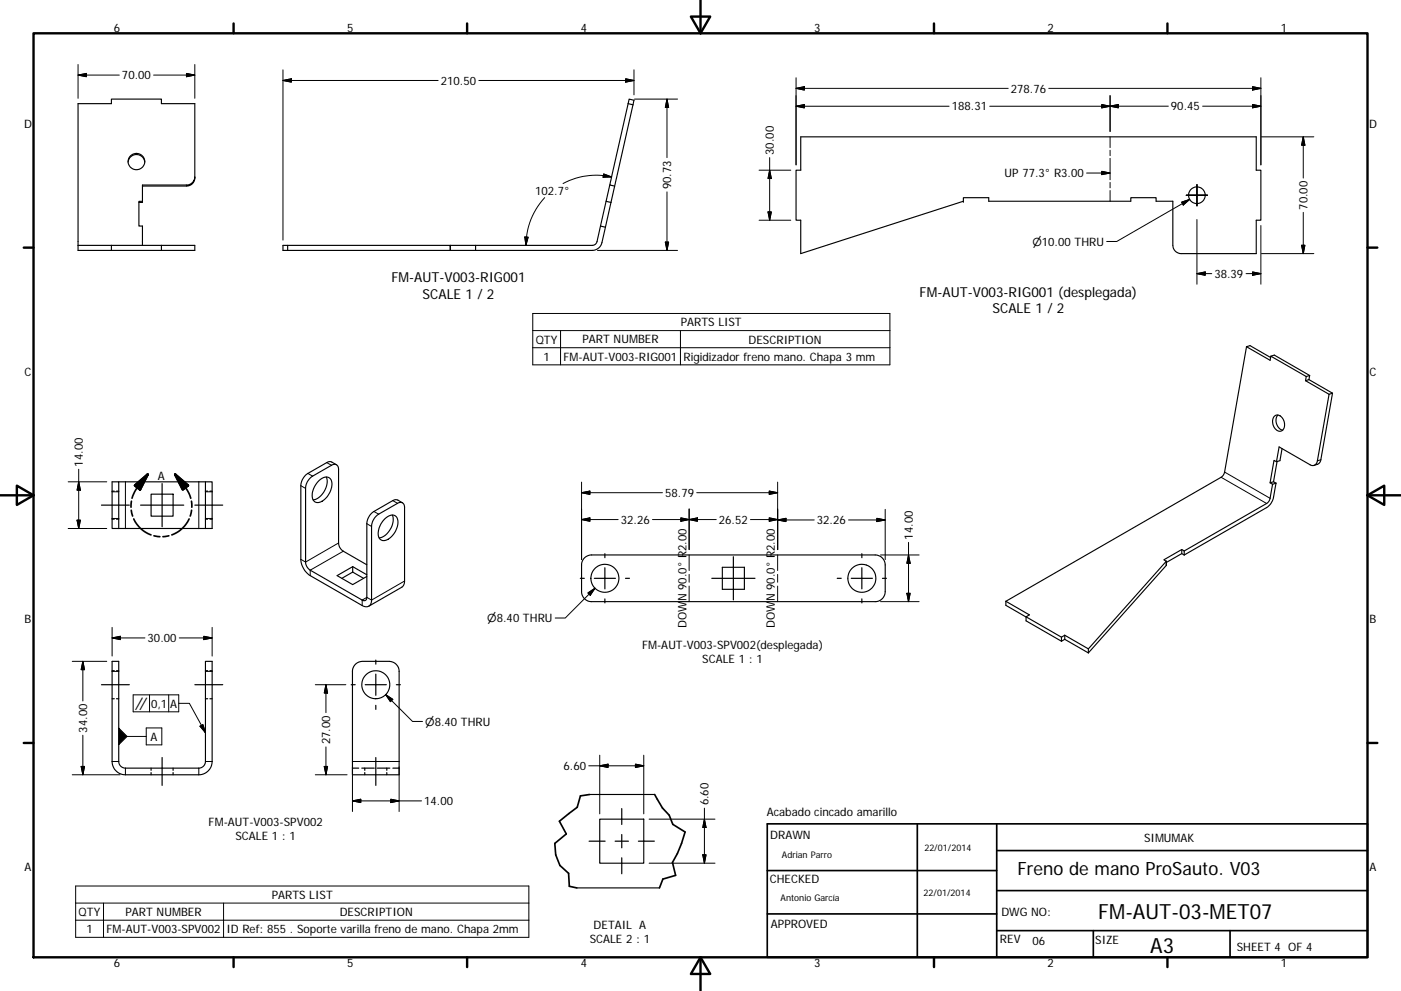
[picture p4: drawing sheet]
<svg xmlns="http://www.w3.org/2000/svg" width="594mm" height="420mm" viewBox="0 0 594 420" stroke-linecap="round" stroke-linejoin="round" font-family="sans-serif">
<g fill="none" stroke="#000" stroke-width=".48">
<path d="M266.4 43.9l-7.8 34.5 2 .5-1.5 6.9M266.4 43.9l.4-1.9 2 .5-.4 1.9M266.4 43.9l2 .5M268.4 44.4l-7.8 34.5M339.5 58h193.2v14.2h2v21.2h-2v14.1h-31.8a3.6 3.6 0 0 1-3.6-3.5v-18.7h-7.1v-1.5h-10.7v1.5h-60.2v-1.5h-10.8v1.5l-69 22.2v-14.1h-1.9v-21.2h1.9zM54.3 68.7a3.5 3.5 0 0 1 3.6-3.2 3.5 3.5 0 0 1 3.5 3.2M60.4 78.9h18.7a3.5 3.5 0 0 0 3.5-3.9 3.5 3.5 0 0 1-3.5 3.4h-18.7v7.4h-1.5M82.6 75v-31.1h-14.2v-1.9h-21.2v1.9h-14.1v60.1M258.6 78.4l-1.6 7 2.1 .4M60.4 85.4h-1.5v10.4h1.5v8.2M254.6 95.8l2.1 .5M257 85.4l-3.8 17-.6 1.1-.7 .4-50.2 .1"/>
<path d="M259.1 85.8l-3.9 17.1a4.3 4.3 0 0 1-4.1 3.3h-131.1v-2.2h70.9v2.2v-2.2h10.8M33.1 104h49.5v2.2h-49.5zM47.2 104v2.2M68.4 104v2.2M122 104v2.2M201.7 104v2.2M528.6 147l10 5.8 .3-1.8 15 8.6-.3 1.8M528.6 147l-9.3 53.2-.9 1.7-91.9 53M528.6 147l1.4-.5 8.8 5.1M538.9 151l1.5-.4 14.9 8.6M555.3 159.2l-.3 1.8M555.3 159.2l-1.4 .4"/>
<path d="M540.5 176.4a2.78 2.78 0 0 1 4 2.2 2.73 2.73 0 0 1-2.3 4.2 4.2 4.2 0 0 1-1.7-6.4zM541.9 176a4.2 4.2 0 0 0 2 6.4M553.6 161.4l10 5.8M555 161l10 5.7M555 161l-1.4 .4M563.6 167.2l-5 28.2a2.01 2.01 0 0 1-3 1.7l-13.2-7.6-1.1 6.3 1.4-.5 .9-5.1M565 166.7l-5 28.7-1 1.3-1.8 .6M565 166.7l-1.4 .5M142.7 197.1l-2.3-1.3h-1.1l-8.8 4.9a6.7 6.7 0 0 0-2.9 5.2v31.3a9 9 0 0 0 3.9 6.9l22.1 12.6a2.43 2.43 0 0 0 2.8 .3 2.43 2.43 0 0 0 1.2-2.6v-31.2a6.7 6.7 0 0 1 3-5.2l8-4.6a1.82 1.82 0 0 1 2.1-.2 1.82 1.82 0 0 1 .8 1.9v31.2l-.2 1.4-.9 1.3-14 8M541.3 195.8l-1.1-.6-1.6 9.5 1 .6M541.5 195.7l-1.5 8.6 1.1 .6M47.5 204.3h2.8v19.8h-2.8z"/>
<path d="M50.3 204.3h36.8M64.1 209.5h9.3v9.3h-9.3zM87.1 204.3h2.9v19.8h-2.9zM135.3 203.7a3.1 3.1 0 0 1 5.1-.3 8 8 0 0 1-5.7 9.7 2.87 2.87 0 0 1-2.3-4.1 10.1 10.1 0 0 1 2.9-5.3zM138.4 202.2a8 8 0 0 1-5.6 9.7M166.3 218.4a7.9 7.9 0 0 1-5.5 9.6M170.7 213.2l-2.3-1.3h-1.1l-8.7 5a6.7 6.7 0 0 0-3.1 5.1v31.3a1.21 1.21 0 0 1-.5 1.2 1.21 1.21 0 0 1-1.4-.1l-22.1-12.7a4.3 4.3 0 0 1-1.9-3.4v-31.2a6.4 6.4 0 0 1 3-5.2l8-4.6a1.83 1.83 0 0 1 2.1-.2 1.83 1.83 0 0 1 .9 1.9v31.2a4.2 4.2 0 0 0 2 3.5l9.9 5.8M539.6 205.3l-1.1 6.3-1.1 1.7-35.2 20.3M540 204.3l-1.4 .4M541.1 204.9l-1.5 .4M541.1 204.9l-1.1 5.9a6.5 6.5 0 0 1-2.9 4.4l-34.9 20.1M50.3 224.1h36.8"/>
<path d="M162.9 220.3a3.9 3.9 0 0 1 4.9-1.4 6.4 6.4 0 0 1-1.3 8.1 3.6 3.6 0 0 1-5.6 1.3 7.5 7.5 0 0 1 2-8zM247.8 236.5l1.4-.9 1.7-.3h120.2a4.3 4.3 0 0 1 4.3 4.2v11.3a4.3 4.3 0 0 1-4.3 4.3h-120.2a4.2 4.2 0 0 1-4.3-4.3v-11.8zM494.6 239.7v-1.7l-33.1 37.1M494.6 239.7l-33.1 37.1M501.1 233v1.7M502.2 233.6v1.7M502.2 233.6l-1.1-.6-7.6 4.3 1.1 .7v1.7M502.2 235.3l-1.1-.6-6.5 3.8M149.6 242.5l4.6 2.7M149.6 240.2l-6.6 3.9 6.6 3.8 5.9-3.5M149.6 242.5l-4.6 2.7M149.6 240.2v2.3"/>
<path d="M149.6 240.2l5.9 3.5M306.3 240.5h9.4v9.4h-9.4zM426.5 254.9l10 5.8-1.4 .8 15 8.7 1.4-.9M426.5 254.9v1.7l8.6 5M435.1 261.5v1.7l15 8.7M450.1 270.2v1.7M451.5 269.3v1.8M451.5 271.1l-1.4 .8M451.5 271.1l10 5.7M451.5 269.3l10 5.8M461.5 275.1v1.7M47.5 280.4h2.8v42.5a2.83 2.83 0 0 0 2.9 2.8h31.1a2.83 2.83 0 0 0 2.8-2.8v-42.5h2.9v42.5a5.7 5.7 0 0 1-5.7 5.6h-31.1a5.6 5.6 0 0 1-5.7-5.6z"/>
<path d="M150.7 281.6l1.4-.9 1.6-.3h11.3a4.3 4.3 0 0 1 4.2 4.2v43.9h-19.7v-43.9l.3-1.6zM250 336.8h27.6M254.3 347.3h18.7v18.7h-18.7zM244.6 376.4h35"/>
<circle cx="57.9" cy="68.5" r="3.5"/>
<circle cx="507.5" cy="82.8" r="3.5"/>
<circle cx="256.5" cy="245.2" r="5.9"/>
<circle cx="365.5" cy="245.2" r="5.9"/>
<circle cx="159.3" cy="290.3" r="5.9"/>
</g>
<g fill="#000">
<circle cx="408.5" cy="85.3" r=".24"/>
<circle cx="190.9" cy="104" r=".24"/>
<circle cx="494.6" cy="238" r=".24"/>
</g>
<g fill="none" stroke="#000" stroke-width=".42">
<path d="M33.1 31.8l3.5-.7v1.4zM33.1 31.8h17.5M33.1 27.3v14.4M65.1 31.8h17.5M79.1 31.1l3.5 .7-3.5 .7zM82.6 27.3v14.4M120 29.6v72.2M120 34.1l3.5-.7v1.4zM185.8 34.1h-65.8M203 34.1h65.8M265.3 33.4l3.5 .7-3.5 .7zM268.8 29.6v10.6"/>
<path d="M337.6 37.5l3.5-.8v1.5zM337.6 37.5h89.9M337.6 33v36.9M444.7 37.5h90M531.1 36.7l3.6 .8-3.6 .7zM534.7 33v36.9M269 42h18.3M282.8 42v24.8M282.8 42l.7 3.6h-1.4zM337.6 45l3.5-.7v1.4zM337.6 45h64.9M467.2 44.3l3.5 .7-3.5 .7z"/>
<path d="M470.7 45l3.5-.7v1.4zM470.7 40.5v15.3M470.7 58v4.6M495.4 45h-75.7M510 45h24.7M531.1 44.3l3.6 .7-3.6 .7zM534.9 58h22.2M552.6 58l.7 3.6h-1.4zM552.6 58v17.5M256 73.7l3.3 1.3-3.6 .1zM259.3 75a30 30 0 0 0-20.5 2.8M321.9 72.2h13.4"/>
<path d="M326.4 66.8v26.6M326.4 72.2l.7 3.5h-1.4zM460.7 73.4h10M467.2 72.6l3.5 .8-3.5 .6zM470.7 63.7v2.3M470.7 67.1v9.1M470.7 77.3v2.3M231 83.8a30 30 0 0 0-8 20.2M282.8 81.4v24.8M321.9 93.4h13.4M325.7 89.9h1.4l-.7 3.5zM470.7 80.8v4.5"/>
<path d="M501.1 85.7l3.4-1.2-2.8 2.4zM504.5 84.5l-31 17.9h-4.2M507.5 93.1v27.4M534.7 95.6v24.9M552.6 90v17.5M222.5 100.5l1.5 .1-1 3.4zM253.4 106.2h33.9M282.1 102.6h1.4l-.7 3.6zM507.5 116l3.6-.7v1.4zM507.5 116h6.3M531.1 115.3l3.6 .7-3.6 .7zM534.7 116h-6.3"/>
<path d="M534.9 107.5h22.2M551.9 104h1.4l-.7 3.5zM225.9 132.9h151.5v21.8h-151.5zM225.9 140.2h151.5M225.9 147.4h151.5M237.7 140.2v14.5M288.5 140.2v14.5M33.4 198.9v25.2M138.6 196.1l2 1.2M560.1 194.9l-1.5 .5M28.9 204.3h16.4M33.4 204.3l.7 3.5h-1.4z"/>
<path d="M47.5 219.8h2.8M47.5 208.5h2.8M53.2 204.3v19.8M84.3 204.3v19.8M87.1 219.8h2.9M87.1 208.5h2.9M127.6 205.9l2 1.2M130.5 200.7l2.1 1.2M158.6 216.9l2 1.1M166.6 212.2l2 1.2M246.6 204.4v32.9M246.6 208.9l3.5-.7v1.4z"/>
<path d="M246.6 208.9h34.3M288.7 219.6l3.5 .7-3.5 .7zM292.2 215.8v17.2M326.2 219.6l3.5 .7-3.5 .7zM326.2 208.2l3.5 .7-3.5 .7zM329.7 204.4v28.6M329.7 208.9h-34.3M371.8 219.8l3.6 .7-3.6 .6zM375.4 216v21.3M517.8 202.4l19.3 11.1M519.3 200.2l19.3 11.1M28.9 224.1h16.4"/>
<path d="M32.7 220.5h1.4l-.7 3.6zM143.6 230.2l-14 8.1-2-1.1M145.6 233.7l-14.1 8v2.4M155.5 222l2.1 1.2M246.6 220.3l3.5-.7v1.4zM246.6 220.3h15.5M276.7 220.3h27M292.2 235.3v6.6M292.2 220.3l3.6-.7v1.4zM329.7 220.3h-11.5M329.7 235.3v6.6M329.7 220.5l3.6-.7v1.3z"/>
<path d="M329.7 220.5h15.6M373.4 235.3h16.3M375.4 220.5h-15.6M385.2 235.3l.7 3.5h-1.4zM385.2 230v25.1M171.5 246.3l-13.9 8.1-2.1-1.1-1.9 1.1v2.3M249.3 251.4l3-2-2 3zM252.3 249.4l-12.6 12.6h-4.3M292.2 243.5v3.3M292.2 248.5v6.6M329.7 243.5v3.3M329.7 248.5v6.6"/>
<path d="M373.4 255.1h16.3M384.5 251.5h1.4l-.7 3.6zM47.5 266v12.2M47.5 270.5l3.5-.7v1.4zM47.5 270.5h14M76 270.5h14M86.4 269.8l3.6 .7-3.6 .7zM90 266v12.2M30.6 280.4h14.7M35.1 280.4v16.8M35.1 280.4l.7 3.5h-1.4zM47.5 284.6h2.8"/>
<path d="M56.5 294.6h19.3v7.2h-19.3zM63.4 294.6v7.2M71.5 294.6v7.2M75.8 298.2h4.5l6.8 12.4M87.1 284.6h2.9M133.7 290.3h13M138.2 290.3l.7 3.5h-1.4zM138.2 290.3v11.8M163.5 294.5l11.4 11.4h4.3M163.5 294.5l3.1 2-1 1zM35.1 311.7v16.8M53.9 312.2h8.1"/>
<path d="M62 308.6h6.6v7.2h-6.6zM84.8 307.9l1.2-.7 1.1 3.4zM138.2 316.7v11.8M30.6 328.5h20.3M34.4 325h1.4l-.7 3.5zM47.5 322.9h2.8M53.2 325.7v2.8M84.3 325.7v2.8M87.1 322.9h2.9M133.7 328.5h13.5M137.5 325h1.4l-.7 3.5zM149.5 322.9h19.7"/>
<path d="M149.5 339.6l3.5-.7v1.4zM149.5 339.6h29.2M149.5 325.1v19M165.7 338.9l3.5 .7-3.5 .7zM169.2 325.1v19M249.7 324.7h23.3M254.3 324.7l3.5-.7v1.4zM254.3 320.2v24.9M269.4 324l3.6 .7-3.6 .7zM273 320.2v24.9M275.2 347.3h28M298.7 342.6v23.4"/>
<path d="M298.7 347.3l.7 3.5h-1.4zM32.1 375.6h192.2v21.8h-192.2zM275.2 366h28M298 362.4h1.4l-.7 3.6zM32.1 382.9h192.2M32.1 390.1h192.2M43.9 382.9v14.5M94.8 382.9v14.5"/>
</g>
<g fill="none" stroke="#000" stroke-width=".51">
<path d="M507.5 78.3v8.9M503 82.8h9M43 214.2h11.8M47.5 208.2h1M49.4 208.2h.9M59.6 214.2h18.3M68.7 205v18.3M82.6 214.2h11.8M87.1 208.2h1M89 208.2h1M47.5 220.1h1M49.4 220.1h.9"/>
<path d="M87.1 220.1h1M89 220.1h1M256.5 234.8v1.7M311 236v18.3M365.5 234.8v1.7M246.1 245.2h1.7M252 245.2h9M256.5 240.7v9M256.5 253.9v1.7M265.2 245.2h1.7M301.8 245.2h18.3M355 245.2h1.7"/>
<path d="M361 245.2h8.9M365.5 240.7v9M365.5 253.9v1.7M374.2 245.2h1.7M159.4 279.9v1.7M43 290.3h11.8M47.5 284.4h1M47.5 296.2h1M49.4 284.4h.9M49.4 296.2h.9M82.6 290.3h11.8M87.1 284.4h1"/>
<path d="M87.1 296.2h1M89 284.4h1M89 296.2h1M148.9 290.3h1.7M154.9 290.3h8.9M159.4 285.8v9M159.4 299v1.8M168.1 290.3h1.7M64.1 325.7v.9M64.1 327.6v.9M68.7 321.2v11.8M73.4 325.7v.9"/>
<path d="M73.4 327.6v.9M149.5 325.7h2.6M153.4 325.7h5.3M154.7 325.7v.9M154.7 327.6v.9M159.4 321.2v11.8M160 325.7h5.3M164 325.7v.9M164 327.6v.9M166.6 325.7h2.6M249.8 356.6h6.8M260.8 356.6h5.7"/>
<path d="M263.6 342.8v6.8M263.6 353.8v5.7M270.7 356.6h6.8M263.6 363.7v6.8"/>
</g>
<g fill="none" stroke="#000" stroke-width=".71">
<path d="M55.7 216.3l.5 2.5M55.7 212.5l-.1 2.6M58.3 206.7l-1.2 1.7-1.1 2.8M78.6 206.7l1.6 2.7 .7 1.8M81.2 212.5l.1 2.6M81.2 216.3l-.6 2.5M56.7 220a12.8 12.8 0 0 0 7.3 6.8M65.3 227.2l2.5 .3M71.6 227.2l-2.5 .3M80.2 220a13.1 13.1 0 0 1-7.4 6.8M250 336.8l-3.9 .6-1.3 4.9-7.6 5.9 2.9 5.4-4.8 4 .3 4.8 1.8 4.5 3.7 3.4 .3 5.5 3.2 .6M277.6 336.8l3.3 5.8 2.9 3 1.5 3.9 5.2 3.2-1.5 4.9-1.8 4.3-2 3.8 1.3 5.4-5.4 1.6-1.5 3.7"/>
<path d="M325.3 349.3h254.6v56.6h-254.6zM389 349.3v56.6M422.6 349.3v56.6M325.3 369.1h97.3M422.6 377.6h157.3M422.6 360.6h157.3M325.3 387.5h97.3M422.6 394.6h157.3M463.6 394.6v11.3M521.6 394.6v11.3"/>
</g>
<g fill="none" stroke="#000" stroke-width="1">
<path d="M297 0v14.1M14.2 14.1h565.7v391.8h-565.7zM99.1 9.9v4.2M198.1 9.9v4.2M293 7h8.2l-4.2 7.1zM396 9.9v4.2M495 9.9v4.2M10.1 105h4.1M579.9 105h4.1M.1 210h14.1M7.1 205.9l7.1 4.1-7.1 4.1zM57.2 205.8l5.4-4.7-3.2 6.5z"/>
<path d="M62.6 201.1l-4.3 5.6M74.2 201.1l4.4 5.6M74.2 201.1l5.5 4.7-2.2 1.8zM579.9 210l7.1-4.1v8.2zM579.9 210h14.1M10.1 315h4.1M579.9 315h4.1M99.1 405.9v4.1M198.1 405.9v4.1M297 405.9l4.2 7h-8.2zM297 405.9v14.1M396 405.9v4.1"/>
<path d="M495 405.9v4.1"/>
</g>
<path d="M57.2 205.8l5.4-4.7-3.2 6.5zM74.2 201.1l5.5 4.7-2.2 1.8z" fill="#000" stroke="#000" stroke-width="1"/>
<g fill="#000" stroke="#000" stroke-width=".42">
<path d="M33.1 31.8l3.5-.7v1.4zM79.1 31.1l3.5 .7-3.5 .7zM120 34.1l3.5-.7v1.4zM265.3 33.4l3.5 .7-3.5 .7zM337.6 37.5l3.5-.8v1.5zM531.1 36.7l3.6 .8-3.6 .7zM282.8 42l.7 3.6h-1.4zM337.6 45l3.5-.7v1.4zM467.2 44.3l3.5 .7-3.5 .7zM470.7 45l3.5-.7v1.4zM531.1 44.3l3.6 .7-3.6 .7zM256 73.7l3.3 1.3-3.6 .1z"/>
<path d="M326.4 72.2l.7 3.5h-1.4zM467.2 72.6l3.5 .8-3.5 .6zM552.6 58l.7 3.6h-1.4zM325.7 89.9h1.4l-.7 3.5zM501.1 85.7l3.4-1.2-2.8 2.4zM222.5 100.5l1.5 .1-1 3.4zM282.1 102.6h1.4l-.7 3.6zM507.5 116l3.6-.7v1.4zM531.1 115.3l3.6 .7-3.6 .7zM551.9 104h1.4l-.7 3.5zM33.4 204.3l.7 3.5h-1.4zM246.6 220.3l3.5-.7v1.4z"/>
<path d="M246.6 208.9l3.5-.7v1.4zM292.2 220.3l3.6-.7v1.4zM326.2 208.2l3.5 .7-3.5 .7zM329.7 220.5l3.6-.7v1.3zM32.7 220.5h1.4l-.7 3.6zM288.7 219.6l3.5 .7-3.5 .7zM326.2 219.6l3.5 .7-3.5 .7zM371.8 219.8l3.6 .7-3.6 .6zM385.2 235.3l.7 3.5h-1.4zM249.3 251.4l3-2-2 3zM384.5 251.5h1.4l-.7 3.6zM47.5 270.5l3.5-.7v1.4z"/>
<path d="M86.4 269.8l3.6 .7-3.6 .7zM35.1 280.4l.7 3.5h-1.4zM138.2 290.3l.7 3.5h-1.4zM163.5 294.5l3.1 2-1 1zM50.3 308.7l3.6 3.5-3.6 3.5zM84.8 307.9l1.2-.7 1.1 3.4zM34.4 325h1.4l-.7 3.5zM137.5 325h1.4l-.7 3.5zM149.5 339.6l3.5-.7v1.4zM254.3 324.7l3.5-.7v1.4zM269.4 324l3.6 .7-3.6 .7zM165.7 338.9l3.5 .7-3.5 .7z"/>
<path d="M298.7 347.3l.7 3.5h-1.4zM298 362.4h1.4l-.7 3.6z"/>
</g>
<g font-size="8.9">
<text x="465.7" y="389.5">FM-AUT-03-MET07</text>
<text x="487.8" y="403.9">A3</text>
</g>
<text font-size="7.8" x="431.4" y="371">Freno de mano ProSauto. V03</text>
<g font-size="5.8">
<text x="166" y="119.7">FM-AUT-V003-RIG001</text>
<text x="390" y="125.8">FM-AUT-V003-RIG001 (desplegada)</text>
<text x="179.2" y="126.7">SCALE 1 / 2</text>
<text x="420.9" y="132.8">SCALE 1 / 2</text>
</g>
<g font-size="4.9">
<text x="48.2" y="13.6">6</text>
<text x="147.2" y="13.6">5</text>
<text x="246.2" y="13.6">4</text>
<text x="345.2" y="13.6">3</text>
<text x="444.2" y="13.6">2</text>
<text x="543.2" y="13.6">1</text>
<text x="51.7" y="33.7">70.00</text>
<text x="186.9" y="35.9">210.50</text>
<text x="428.6" y="39.3">278.76</text>
<text x="403.6" y="46.8">188.31</text>
<text x="496.5" y="46.8">90.45</text>
<text x="10.2" y="54.3">D</text>
<text x="580.6" y="54.3">D</text>
<text x="328.1" y="65.7" transform="rotate(-90 328.1 65.7)">30.00</text>
<text x="426" y="75.2">UP 77.3° R3.00</text>
<text x="226.9" y="82.6">102.7°</text>
<text x="284.6" y="80.2" transform="rotate(-90 284.6 80.2)">90.73</text>
<text x="554.4" y="88.9" transform="rotate(-90 554.4 88.9)">70.00</text>
<text x="515" y="117.8">38.39</text>
<text x="288.7" y="138.4">PARTS LIST</text>
<text x="227.2" y="145.6">QTY</text>
<text x="247" y="145.6">PART NUMBER</text>
<text x="317.4" y="145.6">DESCRIPTION</text>
<text x="230.5" y="152.9">1</text>
<text x="239" y="152.9">FM-AUT-V003-RIG001</text>
<text x="289.8" y="153">Rigidizador freno mano. Chapa 3 mm</text>
<text x="10.4" y="159.3">C</text>
<text x="580.7" y="159.3">C</text>
<text x="35.2" y="197.8" transform="rotate(-90 35.2 197.8)">14.00</text>
<text x="67" y="203.5">A</text>
<text x="282" y="210.7">58.79</text>
<text x="263.3" y="222.1">32.26</text>
<text x="304.8" y="222.1">26.52</text>
<text x="346.4" y="222.2">32.26</text>
<text x="387" y="228.8" transform="rotate(-90 387 228.8)">14.00</text>
<text x="10.4" y="264.3">B</text>
<text x="291" y="266.3" transform="rotate(-90 291 266.3)">DOWN 90.0° R2.00</text>
<text x="328.5" y="266.3" transform="rotate(-90 328.5 266.3)">DOWN 90.0° R2.00</text>
<text x="580.8" y="264.3">B</text>
<text x="62.6" y="272.3">30.00</text>
<text x="272.2" y="275.2">FM-AUT-V003-SPV002(desplegada)</text>
<text x="297.8" y="281.1">SCALE 1 : 1</text>
<text x="64" y="300">0,1</text>
<text x="72.2" y="300">A</text>
<text x="36.9" y="310.6" transform="rotate(-90 36.9 310.6)">34.00</text>
<text x="63.8" y="314">A</text>
<text x="140" y="315.5" transform="rotate(-90 140 315.5)">27.00</text>
<text x="238.9" y="326.5">6.60</text>
<text x="179.9" y="341.3">14.00</text>
<text x="300.5" y="341.5" transform="rotate(-90 300.5 341.5)">6.60</text>
<text x="325.2" y="345.8">Acabado cincado amarillo</text>
<text x="88.5" y="350.2">FM-AUT-V003-SPV002</text>
<text x="99.8" y="356.2">SCALE 1 : 1</text>
<text x="326.6" y="355.6">DRAWN</text>
<text x="485.2" y="356.8">SIMUMAK</text>
<text x="10.4" y="369.3">A</text>
<text x="580.7" y="369.3">A</text>
<text x="326.4" y="374.2">CHECKED</text>
<text x="115.2" y="381.1">PARTS LIST</text>
<text x="33.4" y="388.3">QTY</text>
<text x="53.2" y="388.3">PART NUMBER</text>
<text x="144.1" y="388.3">DESCRIPTION</text>
<text x="424.6" y="388.2">DWG NO:</text>
<text x="36.7" y="395.6">1</text>
<text x="45.2" y="395.6">FM-AUT-V003-SPV002</text>
<text x="96.1" y="395.6">ID Ref: 855 . Soporte varilla freno de mano. Chapa 2mm</text>
<text x="251.7" y="393.8">DETAIL A</text>
<text x="326.9" y="393.5">APPROVED</text>
<text x="250.1" y="399.7">SCALE 2 : 1</text>
<text x="424" y="399.7">REV</text>
<text x="437.8" y="400.7">06</text>
<text x="464.4" y="400.3">SIZE</text>
<text x="524.4" y="403.1">SHEET 4 OF 4</text>
<text x="48.2" y="410">6</text>
<text x="147.2" y="410">5</text>
<text x="246.2" y="410">4</text>
<text x="345.2" y="410">3</text>
<text x="444.2" y="410">2</text>
<text x="543.2" y="410">1</text>
</g>
<g font-size="4.7">
<text x="437.8" y="104.2">⌀10.00 THRU</text>
<text x="206.6" y="263.8">⌀8.40 THRU</text>
<text x="57.1" y="300.8">∥</text>
<text x="180.3" y="307.7">⌀8.40 THRU</text>
</g>
<g font-size="3.9">
<text x="331.5" y="363.6">Adrian Parro</text>
<text x="392" y="361">22/01/2014</text>
<text x="331" y="382.2">Antonio García</text>
<text x="391.6" y="380">22/01/2014</text>
</g>
</svg>
